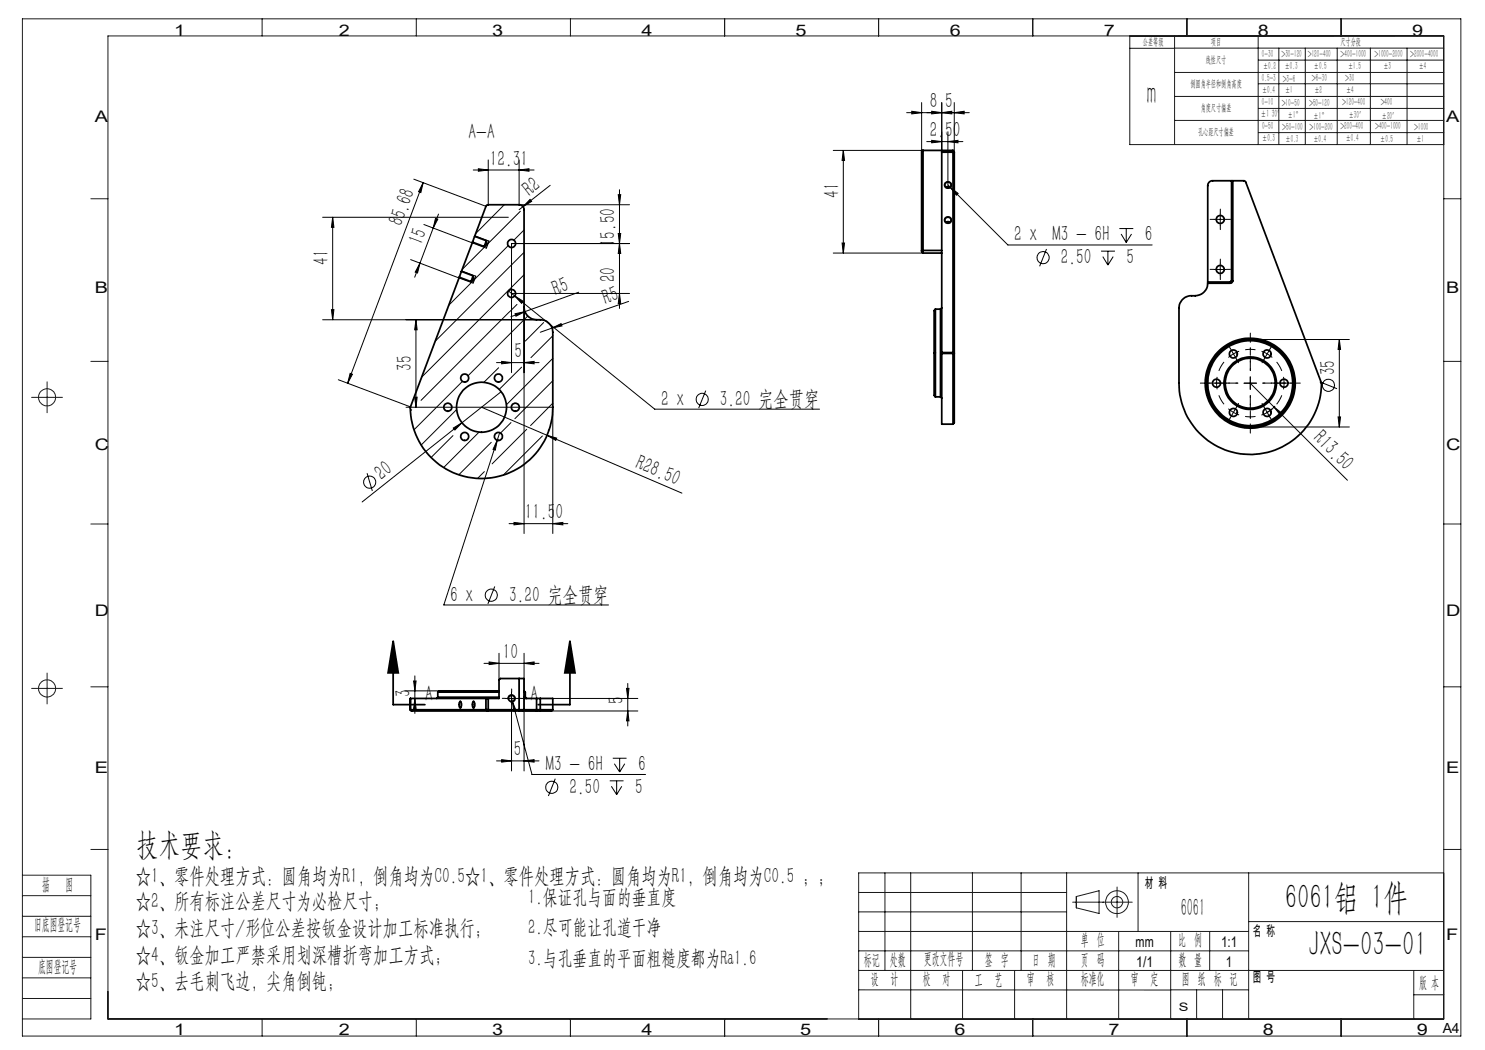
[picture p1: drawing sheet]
<svg xmlns="http://www.w3.org/2000/svg" width="297mm" height="210mm" viewBox="0 0 297 210" stroke-linecap="round" stroke-linejoin="round" font-family="sans-serif">
<g fill="none" stroke="#000" stroke-width=".2">
<path d="M82.8 35.8l14.4 5.5M84.6 36.5l-.4 2-.5-.2zM84.6 36.5l-15.1 40.2M94.7 34h12.1M95.7 33.8l1.9 .2-1.9 .2zM97.6 32v8.9M103.8 34l2-.2v.4zM103.8 32v8.9h22.1M106 39.9l.3 .4-1.7 1zM110 37.1l-5.4 4.2M123.6 38.9h.5l-.2 2zM123.9 38v23.7"/>
<path d="M168.7 30.1v20.5M168.7 30.1l.2 2h-.5zM181.3 22.5h12.6M182.4 22.3l1.9 .2-1.9 .3zM184.3 20.5v9.6h-17.6M185.3 28.3h7.3M186.3 22.3l2 .2-2 .3zM186.3 28.1l2 .2-2 .3zM188.3 22.5l2.1-.2v.5zM188.3 20.5v9.9M189.6 28.3l2-.2v.5zM189.6 26.3v10.7l12 12h28.8"/>
<path d="M190 37.5l1.6 1.2-.3 .3zM190.9 22.5l1.9-.2v.5zM190.9 20.5v10M64.5 43.5h37.2M66.5 43.5l.3 2h-.5zM66.5 43.5v20.5M82.1 51.9l12.5 4.7M84 52.6l-.5 2-.5-.2zM84 52.6l-1.1 2.8M84.8 44.9l12.5 4.7M87.1 43.7l.5 .1-1 1.8zM87.7 42.8l-3.7 9.8"/>
<path d="M92.3 54.2l2.8 1M95 47.2l2.8 1M100.9 40.9l-5.7 5.8M101.6 49.1l-11.9 12M101.7 58.2l1.2 1M102.3 58.7h23.6M102.9 59.2l1.7 1-.3 .5zM102.9 59.2l28.1 22.6h32.9M104.1 42.3l-11.6 11.6M104.6 41.3l-.8 .6M104.8 46l-2 2M104.8 50.5l-17.8 17.8"/>
<path d="M104.8 55l-20.5 20.5M115.7 58.4l-10.7 3.9M123.6 46.7h.5l-.2 2zM123.9 48.7l.2 2h-.5zM123.9 58.7l.2 2h-.5zM125.9 48.7h-23.6v25.8M166.7 50.6h17.9M168.4 48.6h.5l-.2 2zM209.3 49.8l-1.4 3.5M220.2 50.2h2.8M220.6 51.3l1 1.7M221.6 50.2v2.8"/>
<path d="M222.6 51.3l-1 1.7M223.9 45.7h2.8M224.2 46.8l1 1.7M225.2 45.7v2.8M226.3 46.8l-1.1 1.7M242.8 53.9h2.5M242.8 43.9h2.5M244.1 42.6v2.5M244.1 52.6v2.5M64.5 64h43.6M66.3 61.9h.5l-.3 2.1zM67.7 75.9l14.4 5.5"/>
<path d="M70 74.7l.5 .2-1 1.8zM82.9 79.4h.5l-.2 2zM83.2 64v17.4M83.2 64l.2 2h-.5zM92.5 76.3l-9.7 9.7M99.3 72.5h8.5M99.7 73.5l-2.9 3M100.2 78.3l-27.8 22.1M100.3 72.3l2 .2-2 .3zM101.8 62.4l-17.6 17.7M103 62.8l2-.5-1.8 .9zM103.4 60.9l-1.5 1.5"/>
<path d="M104.3 73.4l-4.5 4.5M104.8 72.5l2-.2v.5zM104.8 61.4v45.3M105 62.3l-2.8 1.1M105.6 63.2l-12 12M108.7 64.5l-3.6 3.7M110.4 65.6l1.8-.9 .2 .5zM110.4 65.6l-2.3 .9M110.6 67.2l-4.4 4.3M110.6 71.7l-9.3 9.3M110.6 76.2l-7.6 7.5M125.7 60.3l-15.3 5.3"/>
<path d="M141.1 78.1l-1.4 3.5M248.8 76.7h2.5M250 76.7l19.5 19.4M250 67.9h19.9M250 75.4v2.5M263.9 76.4l3.5 1.3M267.9 67.9v17.5M267.9 67.9l.2 2h-.5zM73.4 94.6l1.1 3.6M81.2 81.4h29.4v25.3M82.3 81.9l-.2 .3M90.6 87.1l-4.4 4.4"/>
<path d="M90.7 85.6l1.7-1-1.4 1.4zM91.3 81.9l-7.1 7.1M95.8 86.4l-7.1 7.1M96.3 81.4l40.1 17.2M96.9 94.3l-1.4 1.4M98.2 88.5l-6.4 6.5M99.4 88l-.3 2-.5-.1zM99.9 86.5l-11.1 34.5h32.9M102.2 84.5l-2.1 2.1M105.3 85.9l-6.9 6.9M108.5 87.2l-7.8 7.8M109.4 87.1l1.9 .5-.1 .5z"/>
<path d="M109.9 85.8l-.3 .3M110.6 80.6l-4.5 4.5M250 85.4h19.9M252.8 81.4l.6 1.1M253.4 82.5l-1.1 .5M253.4 82.5l.6 1.1M254.4 81.8l-1 .7M254.8 81.4l1.6 1.2-.4 .4zM255 81.2l-.8 .8-.9 .6M267.6 83.4h.5l-.2 2zM99 117.3l-1.4 3.5M101.8 104.7h11.8"/>
<path d="M102.8 104.5l2 .2-2 .3zM110.6 104.7l2-.2v.5zM81 138.2h7.8M82.7 136.2h.5l-.2 2zM83 139.7l.2 2h-.5zM83 135.2v7.5M96.8 132.7h11M97.8 132.4l2 .3-2 .2zM99.8 130.7v5.3M101.1 139.7h2.5M101.6 139.9a.74 .74 0 0 1 .7-1 .74 .74 0 0 1 .7 .8 .74 .74 0 0 1-.9 .7M102.2 139.1l.3 1.2"/>
<path d="M102.3 138.4v2.5M104.2 139.7h23.4M104.8 132.7l2-.3v.5zM104.8 130.7v23.5M125.3 137.7h.5l-.2 2zM125.6 136.7v8.5M92 140.2a1.21 1.21 0 0 1 .1 1.5 1.39 1.39 0 0 1-.1-1.5zM94.6 140.2h.1a1.21 1.21 0 0 1 0 1.5 1.39 1.39 0 0 1-.1-1.5zM99.3 152.2h8.5M100.3 151.9l2 .3-2 .2zM102.3 141.6v12.6M102.5 140.3l.7 1.9-.4 .1z"/>
<path d="M102.5 140.3l3.9 14.6h22.7M103.8 142.2h23.8M104.8 152.2l2-.3v.5zM111.1 155.7l-1.4 3.5M122 156.2h2.7M122.3 157.3l1 1.6M122.6 151.7h2.7M122.9 152.7l1 1.7M123.3 156.2v2.7M123.9 151.7v2.7M124.4 157.3l-1.1 1.6M125 152.7l-1.1 1.7"/>
<path d="M125.6 142.2l.2 2h-.5z"/>
<circle cx="189.6" cy="37" r=".72"/>
<circle cx="189.6" cy="44" r=".73"/>
<circle cx="208.6" cy="51.5" r="1.22"/>
<circle cx="140.4" cy="79.9" r="1.2"/>
<circle cx="265.7" cy="77.1" r="1.21"/>
<circle cx="73.9" cy="96.4" r="1.22"/>
<circle cx="98.3" cy="119" r="1.21"/>
<circle cx="110.4" cy="157.5" r="1.21"/>
</g>
<g fill="none" stroke="#000" stroke-width=".2" stroke-dasharray="30.5 1.3 1.3 1.3" stroke-linecap="butt">
<path d="M243.3 76.6l.1 1.3M243.3 76.6l.1-1.2M243.8 79.1l1 1.7M244.8 72.4l-1 1.8M246.7 70.8l-1 .7M246.7 70.8l1.1-.5M251.1 70h-2.1M253.4 70.8l-1.1-.5M253.4 70.8l1.1 .7M256.4 74.2l-1.1-1.8M256.8 76.6l-.1-1.2M256.8 76.6l-.1 1.3"/>
<path d="M246.7 82.5l1.1 .5M246.7 82.5l-1-.8M249 83.3h2.1M255.3 80.8l1.1-1.7"/>
</g>
<g fill="none" stroke="#000" stroke-width=".35">
<path d="M184.6 30.1v20.5M188.3 30.1v.3M188.3 30.4h2.3M188.3 30.4v40.1M189.2 37.5l.2-.2 .6 .2M190.6 30.1v.3M190.6 30.1l.3 .4M190.6 30.4v40.1M190.6 30.4l.3 .1M190.6 30.1h-6.3v20M190.9 30.5v40.1M241.8 36.4l.6-.2h6.4l.3 .1 15.2 40.2a14.2 14.2 0 0 1-14.2 14.4 14.2 14.2 0 0 1-14.3-14.2v-15a2.61 2.61 0 0 1 3.2-2.5 2.53 2.53 0 0 0 2.5-2.6v-19.5z"/>
<path d="M246.3 36.2v20M246.6 36.2v20M91.9 55.4l2.3 .9M92.3 54.3l-.4 1.1M92.3 54.3l2.3 .9M94.5 48.4l-2.2 5.9M94.5 48.4l2.3 .9M94.6 55.2l-.4 1.1M94.6 55.2l.2 .7-.6 .4M94.9 47.3l2.5-6.3 6.4-.1a.96 .96 0 0 1 1 1v19.5a2.65 2.65 0 0 0 3.3 2.6 2.53 2.53 0 0 1 2.5 2.5v14.9a14.2 14.2 0 0 1-14.3 14.3 14.2 14.2 0 0 1-14.2-14.3l9.8-26M94.9 47.3l-.4 1.1M94.9 47.3l2.4 .8"/>
<path d="M97.3 48.1l-.5 1.2M97.3 48.1l.1 .8-.6 .4M184.3 50.1v.2l.3 .3M184.3 50.1h4M184.6 50.6h3.7M189.2 44.5l.2-.2 .6 .2M241.5 56.4h4.6M241.5 56.6h4.6M246.1 56.4v.2M246.3 56.2l-.2 .2M246.3 56.2h.3M246.6 56.2l-.2 .3-.3 .1"/>
<path d="M187.1 61.8a2.16 2.16 0 0 0-.3 1.7v14.2a2.16 2.16 0 0 0 .3 1.7M187.1 61.8v17.6M187.1 61.8h1M187.1 79.4h1M188.1 61.8v17.6M188.1 79.4l.2 .2M188.3 70.5v.2M188.3 70.7v14.1h2.3M188.3 61.6l-.2 .2M188.3 70.5h2.3M188.3 70.7h2.6M190.6 70.5v14.3"/>
<path d="M190.6 70.5l.3 .1M190.9 70.6v.1M190.9 70.7v13.9l-.3 .2M78.6 128.2l1.1 6.4h-2.1zM78.6 128.2v12.7h6.4M82.1 139.7v2.2M82.1 139.7h15.1M87.6 139.4h12.2M87.6 138.4h12.2M87.6 139.4l-.3 .3M87.6 138.4v1M97.2 139.7h.4"/>
<path d="M97.2 139.7v2.2M97.6 139.7v2.5M99.8 138.2h-10.9a1.4 1.4 0 0 0-1.3 .2M103.8 135.7h1v6.2M103.8 135.7v6.5M103.8 135.7h-3.8l-.2 .3v3.7h-2.2M104.8 139.7h2.5M104.8 139.4h.3M104.8 138.4h.3M104.8 138.2l.3 .2M105.1 139.4l.2 .3M105.1 138.4v1"/>
<path d="M107.3 139.7h.8M107.3 139.7v2.5M108.1 139.7h2.5v2.2M108.1 139.7v2.5M114 128.2l1 6.4h-2zM114 128.2v12.7h-6.4M82.1 141.9h.1M82.1 141.9l.2 .3M82.1 141.9h15.1M82.3 142.2h.1M82.3 142.2h15.1M92 140.3a.78 .78 0 0 1 0 1.2l-.1-.3z"/>
<path d="M94.7 140.3a.78 .78 0 0 1 0 1.2l-.2-.3zM97.2 141.9h7.6M97.2 141.9l.2 .3M97.4 142.2h.2M97.6 142.2h6.2M103.8 142.2h.8M104.6 142.2h2.7M104.8 141.9h5.8M104.8 141.9l-.2 .3M107.3 142.2h.8M110.6 141.9a1.66 1.66 0 0 1-1.6 .3h-.9"/>
<circle cx="189.6" cy="37" r=".61"/>
<circle cx="102.3" cy="48.7" r=".8"/>
<circle cx="102.3" cy="58.7" r=".8"/>
<circle cx="189.6" cy="44" r=".61"/>
<circle cx="244.1" cy="43.9" r=".8"/>
<circle cx="244.1" cy="53.9" r=".8"/>
<circle cx="92.9" cy="75.6" r=".8"/>
<circle cx="99.7" cy="75.6" r=".8"/>
<circle cx="243.3" cy="76.6" r=".8"/>
<circle cx="246.7" cy="70.8" r=".81"/>
<circle cx="250.1" cy="76.6" r="8.5"/>
<circle cx="250.1" cy="76.6" r="8.7"/>
<circle cx="250.1" cy="76.7" r="9"/>
<circle cx="250.1" cy="76.7" r="5.2"/>
<circle cx="250.1" cy="76.6" r="5"/>
<circle cx="253.4" cy="70.8" r=".81"/>
<circle cx="256.8" cy="76.6" r=".8"/>
<circle cx="89.6" cy="81.5" r=".8"/>
<circle cx="92.9" cy="87.3" r=".8"/>
<circle cx="96.3" cy="81.5" r="5"/>
<circle cx="99.7" cy="87.3" r=".8"/>
<circle cx="103.1" cy="81.5" r=".8"/>
<circle cx="246.7" cy="82.5" r=".8"/>
<circle cx="253.4" cy="82.5" r=".8"/>
<circle cx="102.3" cy="139.7" r=".63"/>
</g>
<g fill="none" stroke="#191924" stroke-width=".2">
<path d="M4.5 3.8h287.7v203.4h-287.7zM52.4 3.8v3.4M83.3 3.8v3.4M114.1 3.8v3.4M144.9 3.8v3.4M175.7 3.8v3.4M206.6 3.8v3.4M226 7.2v21.7h62.7M226 9.7h8.9M234.9 7.2v21.7M234.9 9.6h53.8M234.9 14.5h53.8"/>
<path d="M234.9 19.3h53.8M237.4 3.8v3.4M251.6 7.2v21.7M251.7 12h37M251.7 16.7h37M255.8 9.6v19.3M261.1 9.6v19.3M267.4 9.6v19.3M268.2 3.8v3.4M274.1 9.6v7.2M274.1 16.9v12M281.4 9.6v7.2"/>
<path d="M281.4 16.9v12M18.2 39.7h3.4M234.9 24.1h53.8M251.7 21.7h37M251.7 26.5h37M288.7 39.7h3.5M6.3 79.5h6.2M9.4 76.4v6.1M18.2 72.3h3.4M288.7 72.3h3.5M18.2 104.8h3.4M288.7 104.8h3.5"/>
<path d="M6.3 137.7h6.2M9.4 134.6v6.2M18.2 137.4h3.4M288.7 137.4h3.5M4.5 175h13.7v28.8h-13.7M4.5 179.1h13.7M18.2 169.9h3.4M171.7 178.5h41.6M177 174.6v19.5M182.1 174.6v29.2M194.5 174.6v19.5M204.2 174.6v19.5"/>
<path d="M213.3 174.6v29.2M215.3 179.3l4.5-1.2v4.6l-4.5-1.1zM223.4 177.4v6.1M227.6 174.6v11.7M249.7 174.6v29.2M288.7 174.6h-117v29.2h117M288.7 169.9h3.5M4.5 191.5h13.7M4.5 183.3h13.7M4.5 187.4h13.7M4.5 195.6h13.7M4.5 199.7h13.7"/>
<path d="M171.7 194.1h117M171.7 198h62.4M171.7 190.2h78M171.7 182.4h41.6M171.7 186.3h78M192.5 194.1v9.7M202.9 194.1v9.7M214.5 180.4h11.9M223.7 186.3v17.5M234.1 198h15.6M234.1 186.3v17.5M239.3 198v5.8"/>
<path d="M241.9 186.3v7.8M244.5 198v5.8M249.7 184.3h39M282.8 194.1v9.7M282.8 199h5.9M52.4 203.8v3.4M83.3 203.8v3.4M114.1 203.8v3.4M144.9 203.8v3.4M175.7 203.8v3.4M206.6 203.8v3.4M237.4 203.8v3.4"/>
<path d="M268.2 203.8v3.4M288.7 203.8h-267.1v-196.6h267.1v196.6"/>
<circle cx="9.4" cy="79.5" r="1.71"/>
<circle cx="9.4" cy="137.7" r="1.71"/>
<circle cx="223.4" cy="180.4" r="2.28"/>
<circle cx="223.4" cy="180.4" r="1.14"/>
</g>
<g fill="none" stroke="#000" stroke-width=".2" stroke-dasharray="30.5 1.3 1.3 1.3">
<path d="M242.8 53.9h-.8M242.8 43.9h-.8M244.1 52.6v-.8M244.1 55.1v.8M244.1 42.6v-.8M244.1 45.1v.8M245.3 53.9h.8M245.3 43.9h.8M242.1 76.6h-.8M243.3 76.6h-1.2M243.3 76.6h1.3M244.6 76.6h.8"/>
<path d="M246.1 69.7l-.4-.7M246.7 70.8l-.6-1.1M246.7 70.8l.6 1.1M247.3 71.9l.4 .7M250.1 76.6v-1.2M250.1 76.6h-1.3M250.1 76.6v1.3M250.1 76.6h1.2M252.8 71.9l-.4 .7M253.4 70.8l.7-1.1M253.4 70.8l-.6 1.1M254.1 69.7l.4-.7"/>
<path d="M255.6 76.6h-.8M256.8 76.6h1.3M256.8 76.6h-1.2M258.1 76.6h.8M246.1 83.6l-.4 .6M246.7 82.5l-.6 1.1M246.7 82.5l.6-1.1M247.3 81.4l.4-.7M252.8 81.4l-.4-.7M254.1 83.6l.4 .6M101.1 139.7h-.6M102.3 138.4v-.6"/>
<path d="M103.6 139.7h.6M102.3 140.9v.6"/>
</g>
<path d="M247.6 76.6h-4.6M250.1 74.1v-4.6M250.1 79.1v4.6M252.6 76.6h4.6" fill="none" stroke="#000" stroke-width=".2" stroke-dasharray="30.5 1.3 1.3 1.3" stroke-dashoffset="30.1"/>
<path d="M247.6 76.6h-7.5M250.1 74.1v-7.5M250.1 79.1v7.5M252.6 76.6h7.5" fill="none" stroke="#000" stroke-width=".2" stroke-dasharray="30.5 1.3 1.3 1.3" stroke-dashoffset="28.6"/>
<path d="M109.2 141.9h-13.3" fill="none" stroke="#808080" stroke-width=".2" stroke-dasharray="30.5 1.3 1.3 1.3" stroke-dashoffset="25.7"/>
<path d="M104.8 139.7v2.2" fill="none" stroke="#808080" stroke-width=".2" stroke-dasharray="30.5 1.3 1.3 1.3"/>
<path d="M95.1 55.2l-.5 1.4M97.8 48.2l-.5 1.4" fill="none" stroke="#000" stroke-width=".25"/>
<g fill="#000">
<path d="M106 39.9l.3 .4-1.7 1zM103 62.8l2-.5-1.8 .9zM110.4 65.6l1.8-.9 .2 .5zM90.7 85.6l1.7-1-1.4 1.4zM109.4 87.1l1.9 .5-.1 .5zM254.8 81.4l1.6 1.2-.4 .4z"/>
<path d="M168.7 30.1l.2 2h-.5zM168.4 48.6h.5l-.2 2zM125.3 137.7h.5l-.2 2zM125.6 142.2l.2 2h-.5zM66.5 43.5l.3 2h-.5zM66.3 61.9h.5l-.3 2.1zM83.2 64l.2 2h-.5zM82.9 79.4h.5l-.2 2zM123.6 38.9h.5l-.2 2zM123.9 48.7l.2 2h-.5zM123.6 46.7h.5l-.2 2zM123.9 58.7l.2 2h-.5zM267.9 67.9l.2 2h-.5zM267.6 83.4h.5l-.2 2z"/>
<path d="M182.4 22.3l1.9 .2-1.9 .3zM188.3 22.5l2.1-.2v.5z"/>
<path d="M186.3 22.3l2 .2-2 .3zM190.9 22.5l1.9-.2v.5z"/>
<path d="M189.6 28.3l2-.2v.5zM186.3 28.1l2 .2-2 .3z"/>
<path d="M190 37.5l1.3 1.5 .3-.3zM102.5 140.3l.3 2 .4-.1zM100.3 151.9l2 .3-2 .2zM104.8 152.2l2-.3v.5zM95.7 33.8l1.9 .2-1.9 .2zM103.8 34l2-.2v.4zM99.4 88l-.8 1.9 .5 .1zM102.9 59.2l1.4 1.5 .3-.5z"/>
<path d="M87.1 43.7l.5 .1-1 1.8zM84 52.6l-.5 2-.5-.2zM84.6 36.5l-.4 2-.5-.2zM70 74.7l.5 .2-1 1.8z"/>
<path d="M82.7 136.2h.5l-.2 2zM83 139.7l.2 2h-.5z"/>
<path d="M97.8 132.4l2 .3-2 .2zM104.8 132.7l2-.3v.5zM102.8 104.5l2 .2-2 .3zM110.6 104.7l2-.2v.5zM100.3 72.3l2 .2-2 .3zM104.8 72.5l2-.2v.5z"/>
<path d="M114 128.2l1 6.4h-2zM78.6 128.2l1.1 6.4h-2.1z"/>
</g>
<g font-size="7.1">
<text x="257" y="181.8">6061铝 1件</text>
<text x="261.7" y="191.1">JXS-03-01</text>
</g>
<text font-size="6.3" fill="#0a0605" x="229.4" y="20.8">m</text>
<text font-size="6.3" x="27.3" y="170.9">技术要求：</text>
<text font-size="5" fill="#0a0605" x="236.1" y="183.2">6061</text>
<g font-size="4.4">
<text x="186" y="21.6">8</text>
<text x="189" y="21.6">5</text>
<text x="93.7" y="27.7">A-A</text>
<text x="185.9" y="27.4">2.50</text>
<text x="97.9" y="33.1">12.31</text>
<text x="106" y="39.3" transform="rotate(-38 106 39.3)">R2</text>
<text x="167.8" y="39.5" transform="rotate(-90 167.8 39.5)">41</text>
<text x="80.4" y="45.4" transform="rotate(-69 80.4 45.4)">85.68</text>
<text x="65.7" y="53" transform="rotate(-90 65.7 53)">41</text>
<text x="84.4" y="49.2" transform="rotate(-69 84.4 49.2)">15</text>
<text x="123" y="49.3" transform="rotate(-90 123 49.3)">15.50</text>
<text x="202.9" y="48.3">2 x M3 - 6H</text>
<text x="212.2" y="52.8">2.50</text>
<text x="225.3" y="52.8">5</text>
<text x="228.9" y="48.3">6</text>
<text x="111.1" y="59.2" transform="rotate(-20 111.1 59.2)">R5</text>
<text x="123" y="56.5" transform="rotate(-90 123 56.5)">20</text>
<text x="121.1" y="61" transform="rotate(-19 121.1 61)">R5</text>
<text x="102.9" y="71.6">5</text>
<text x="82.3" y="74.1" transform="rotate(-90 82.3 74.1)">35</text>
<text x="267" y="75" transform="rotate(-90 267 75)">35</text>
<text x="132.2" y="81.2">2 x</text>
<text x="144" y="81.2">3.20 完全贯穿</text>
<text x="262.5" y="87.8" transform="rotate(45 262.5 87.8)">R13.50</text>
<text x="126.9" y="93.6" transform="rotate(23 126.9 93.6)">R28.50</text>
<text x="76.3" y="96.2" transform="rotate(-38 76.3 96.2)">20</text>
<text x="104.9" y="103.8">11.50</text>
<text x="90" y="120.3">6 x</text>
<text x="101.8" y="120.3">3.20 完全贯穿</text>
<text x="100.5" y="131.8">10</text>
<text x="82.1" y="139.4" transform="rotate(-90 82.1 139.4)">3</text>
<text x="85" y="140.2">A</text>
<text x="106.1" y="140.2">A</text>
<text x="124.7" y="140.9" transform="rotate(-90 124.7 140.9)">5</text>
<text x="102.8" y="151.3">5</text>
<text x="109.2" y="154.2">M3 - 6H</text>
<text x="127.6" y="154.2">6</text>
<text x="113.9" y="158.7">2.50</text>
<text x="127" y="158.7">5</text>
<text x="27.2" y="176.7">☆1、零件处理方式：圆角均为R1，倒角均为C0.5☆1、零件处理方式：圆角均为R1，倒角均为C0.5 ；；</text>
</g>
<g font-size="4.4" fill="#0a0605">
<text x="27.2" y="181.7">☆2、所有标注公差尺寸为必检尺寸；</text>
<text x="27.2" y="187">☆3、未注尺寸/形位公差按钣金设计加工标准执行；</text>
<text x="27.2" y="192.3">☆4、钣金加工严禁采用划深槽折弯加工方式；</text>
<text x="27.2" y="197.7">☆5、去毛刺飞边，尖角倒钝；</text>
</g>
<g font-size="4.2">
<text x="105.6" y="180.8">1.保证孔与面的垂直度</text>
<text x="105.6" y="186.9">2.尽可能让孔道干净</text>
<text x="105.6" y="192.9">3.与孔垂直的平面粗糙度都为Ra1.6</text>
</g>
<g font-size="3.4" fill="#0a0605">
<text x="8.4" y="178">描</text>
<text x="13.1" y="178">图</text>
<text x="6.8" y="186">旧底图登记号</text>
<text x="7.6" y="194.4">底图登记号</text>
</g>
<g font-size="3.3" fill="#0a0605">
<text x="216.2" y="189">单 位</text>
<text x="235.7" y="189">比 例</text>
<text x="172.8" y="192.9">标记</text>
<text x="174.2" y="196.7">设</text>
<text x="178" y="192.9">处数</text>
<text x="178.1" y="196.7">计</text>
<text x="184.6" y="196.8">校</text>
<text x="184.8" y="192.9">更改文件号</text>
<text x="188.5" y="196.8">对</text>
<text x="195" y="196.9">工</text>
<text x="197" y="192.9">签 字</text>
<text x="198.9" y="196.9">艺</text>
<text x="205.4" y="196.8">审</text>
<text x="206.4" y="192.9">日 期</text>
<text x="209.3" y="196.8">核</text>
<text x="216.2" y="196.8">标准化</text>
<text x="216.2" y="193">页 码</text>
<text x="226.2" y="196.8">审</text>
<text x="230.1" y="196.8">定</text>
<text x="235.7" y="192.9">数 量</text>
<text x="236.4" y="196.8">图 纸 标 记</text>
<text x="283.8" y="197.5">版 本</text>
</g>
<g font-size="3.2" fill="#0a0605">
<text x="34.9" y="7.2">1</text>
<text x="67.8" y="7.2">2</text>
<text x="98.4" y="7.1">3</text>
<text x="128.3" y="7.2">4</text>
<text x="159.1" y="7.1">5</text>
<text x="190" y="7.1">6</text>
<text x="220.8" y="7.2">7</text>
<text x="251.6" y="7.1">8</text>
<text x="282.4" y="7.1">9</text>
<text x="19" y="24.3">A</text>
<text x="289.2" y="24.3">A</text>
<text x="19" y="58.6">B</text>
<text x="289.2" y="58.6">B</text>
<text x="19" y="90">C</text>
<text x="289.2" y="90">C</text>
<text x="19" y="123.1">D</text>
<text x="289.2" y="123.1">D</text>
<text x="19" y="154.6">E</text>
<text x="289.2" y="154.6">E</text>
<text x="19" y="187.9">F</text>
<text x="289.2" y="187.9">F</text>
<text x="34.9" y="207">1</text>
<text x="67.8" y="207">2</text>
<text x="98.4" y="207">3</text>
<text x="128.3" y="207">4</text>
<text x="160.1" y="207">5</text>
<text x="190.9" y="207">6</text>
<text x="221.7" y="207">7</text>
<text x="252.5" y="207">8</text>
<text x="283.4" y="207">9</text>
</g>
<g font-size="3" fill="#0a0605">
<text x="227.1" y="189.5">mm</text>
<text x="244.2" y="189.5">1:1</text>
<text x="227.3" y="193.3">1/1</text>
<text x="245.2" y="193.4">1</text>
</g>
<g font-size="2.8" fill="#0a0605">
<text x="229" y="177.6">材 料</text>
<text x="250.6" y="187.2">名 称</text>
<text x="250.6" y="196.4">图 号</text>
<text x="288.5" y="206.5">A4</text>
</g>
<text font-size="2.3" fill="#0a0605" x="235.8" y="202.1">S</text>
<text font-size="2.1" fill="#0a0605" x="252.2" y="23.4">±1 30′ ±1</text>
<g font-size="2" fill="#0a0605">
<text x="228.6" y="8.9">公差等级</text>
<text x="242.2" y="9">项目</text>
<text x="252.4" y="11.4">0-30</text>
<text x="256.3" y="11.3">&gt;30-120</text>
<text x="261.6" y="11.4">&gt;120-400</text>
<text x="268.1" y="8.9">尺寸分段</text>
<text x="268.1" y="11.4">&gt;400-1000</text>
<text x="274.9" y="11.4">&gt;1000-2000</text>
<text x="282" y="11.5">&gt;2000-4000</text>
<text x="238.1" y="17.4">倒圆角半径和倒角高度</text>
<text x="241.2" y="12.5">线性尺寸</text>
<text x="252.4" y="16.3">0.5-3</text>
<text x="252.6" y="13.9">±0.2</text>
<text x="256.5" y="16.4">&gt;3-6</text>
<text x="257" y="13.8">±0.3</text>
<text x="262.4" y="16.2">&gt;6-30</text>
<text x="262.8" y="13.9">±0.5</text>
<text x="269" y="16.2">&gt;30</text>
<text x="269.6" y="13.8">±1.5</text>
<text x="276.7" y="13.8">±3</text>
<text x="283.8" y="13.8">±4</text>
<text x="240.1" y="22.2">角度尺寸偏差</text>
<text x="252.4" y="21">0-10</text>
<text x="252.4" y="18.5">±0.4</text>
<text x="256.3" y="21.1">&gt;10-50</text>
<text x="257" y="18.6">±1</text>
<text x="261.8" y="21.1">&gt;50-120</text>
<text x="262.7" y="23.8">±1°</text>
<text x="262.9" y="18.7">±2</text>
<text x="268.4" y="21">&gt;120-400</text>
<text x="269.2" y="18.6">±4</text>
<text x="269.7" y="23.7">±30′</text>
<text x="276.1" y="21">&gt;400</text>
<text x="276.4" y="23.8">±20′</text>
<text x="239.6" y="27.1">孔心距尺寸偏差</text>
<text x="252.4" y="25.9">0-50</text>
<text x="252.4" y="28.2">±0.3</text>
<text x="256.4" y="26">&gt;50-100</text>
<text x="257.1" y="28.3">±0.3</text>
<text x="261.9" y="26">&gt;100-200</text>
<text x="262.7" y="28.4">±0.4</text>
<text x="268.1" y="25.9">&gt;200-400</text>
<text x="269.2" y="28.2">±0.4</text>
<text x="275" y="25.8">&gt;400-1000</text>
<text x="276.1" y="28.3">±0.5</text>
<text x="282.9" y="26">&gt;1000</text>
<text x="283.3" y="28.4">±1</text>
</g>
<text font-size="1.9" fill="#0a0605" x="259.1" y="23.7">°</text>
</svg>
